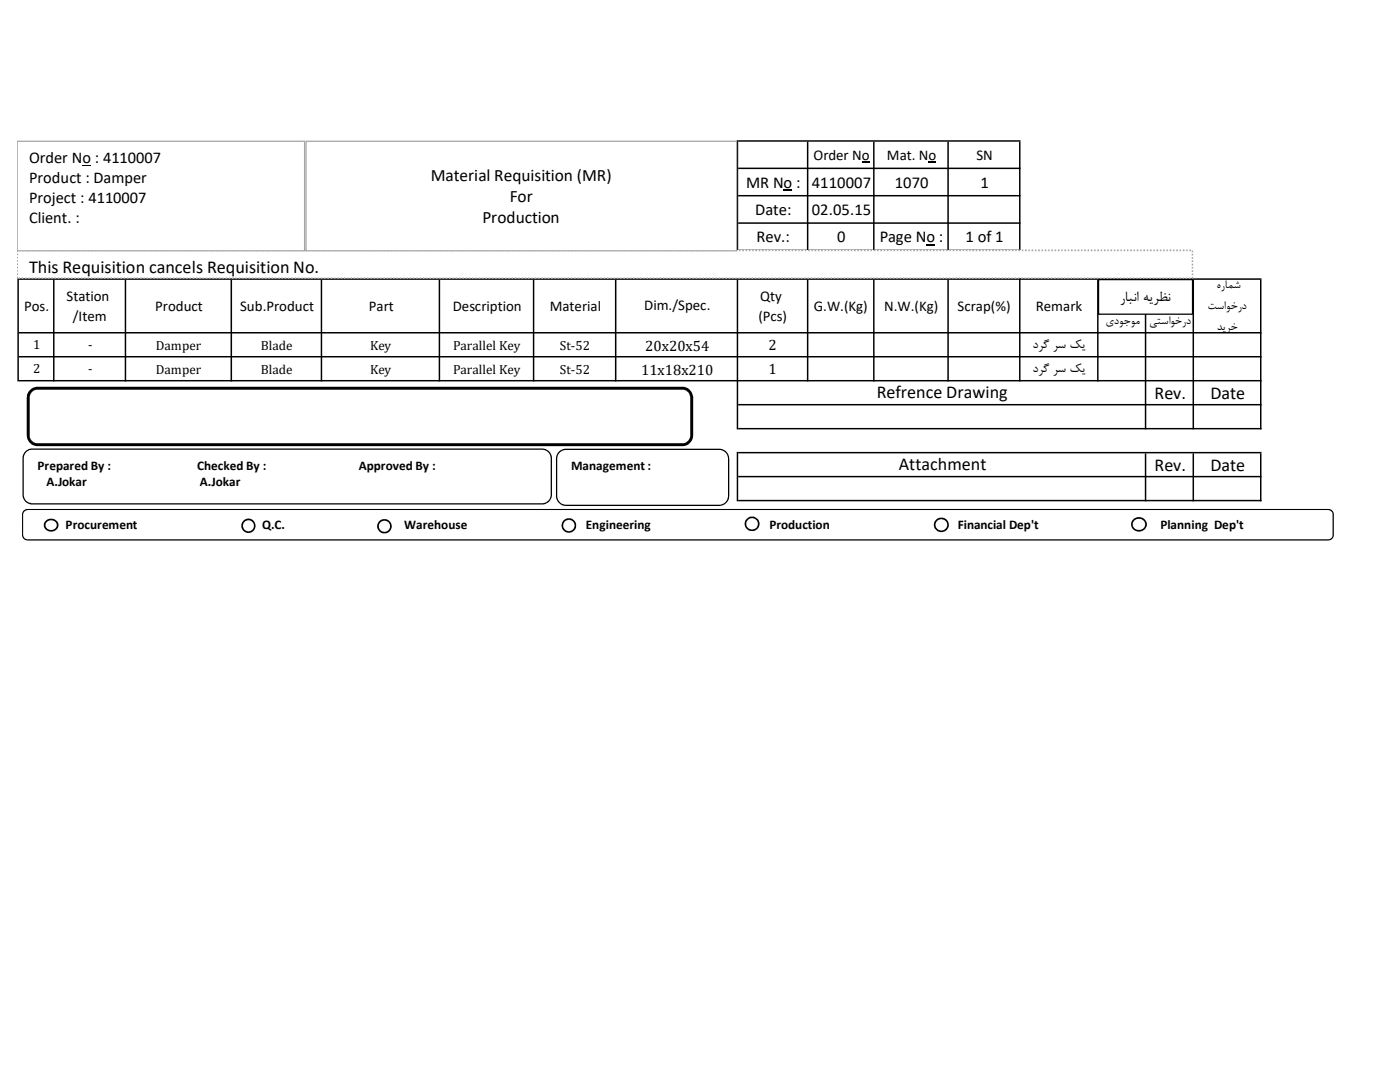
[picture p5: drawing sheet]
<svg xmlns="http://www.w3.org/2000/svg" width="279mm" height="216mm" viewBox="0 0 279 216" stroke-linecap="round" stroke-linejoin="round" font-family="sans-serif">
<path d="M156.4 37.8h1.7v.2h-1.7zM172 32.2h1.5v.2h-1.5zM185.3 32.2h1.6v.2h-1.6zM184.9 48.7h1.7v.2h-1.7z" fill="#000"/>
<g fill="#000">
<path d="M147 28h.3v22.1h-.3zM161 28.3h.3v21.8h-.3zM174.2 28.3h.3v21.8h-.3zM189.1 28.3h.3v21.8h-.3zM147 55.8h.3v29.9h-.3zM228.5 55.8h.3v29.9h-.3zM238 55.8h.3v29.9h-.3zM251.5 55.8h.3v29.9h-.3zM147 90.2h.3v9.8h-.3zM161 55.8h.3v20.3h-.3zM174.2 55.8h.3v20.3h-.3zM189.1 55.8h.3v20.3h-.3zM203.4 28.3h.3v47.8h-.3zM3.5 55.5h.3v20.6h-.3zM10.6 55.8h.3v20.3h-.3zM24.9 55.8h.3v20.3h-.3zM46 55.8h.3v20.3h-.3zM64 55.8h.3v20.3h-.3zM87.5 55.8h.3v20.3h-.3zM106.3 55.8h.3v20.3h-.3zM122.7 55.8h.3v20.3h-.3zM218.9 55.8h.3v20.3h-.3zM228.5 90.5h.3v9.5h-.3zM238 90.5h.3v9.5h-.3zM251.5 90.5h.3v9.5h-.3z" fill-rule="evenodd"/>
<path d="M147.3 28h56.4v.3h-56.4zM147.3 33.4h56.4v.3h-56.4zM147.3 38.9h56.4v.3h-56.4zM147.3 44.4h56.4v.3h-56.4zM147.3 49.8h56.4v.3h-56.4zM3.8 55.5h248v.3h-248zM3.8 66.3h248v.2h-248zM3.8 71h248v.3h-248zM3.8 75.8h248v.3h-248zM147.3 80.6h104.5v.3h-104.5zM147.3 85.4h104.5v.3h-104.5zM147.3 90.2h104.5v.3h-104.5zM147.3 95h104.5v.2h-104.5zM147.3 99.7h104.5v.3h-104.5z" fill-rule="evenodd"/>
</g>
<path d="M3.4 50h234.6v5.5h-234.6z" fill="#fff"/>
<path d="M3.4 55.2h.2v.3h-.2zM3.4 54.5h.2v.4h-.2zM3.4 53.9h.2v.3h-.2zM3.4 53.2h.2v.4h-.2zM3.4 52.6h.2v.3h-.2zM3.4 51.9h.2v.3h-.2zM3.4 51.3h.2v.3h-.2zM3.4 50.6h.2v.3h-.2zM3.4 49.8v.3l.2-.1v.2h-.2zM3.8 49.8h.3v.3h-.3zM4.4 49.8h.3v.3h-.3zM5.1 49.8h.3v.3h-.3zM5.8 49.8h.3v.3h-.3zM6.4 49.8h.3v.3h-.3zM7.1 49.8h.3v.3h-.3zM7.7 49.8h.3v.3h-.3zM8.4 49.8h.3v.3h-.3zM9 49.8h.4v.3h-.4zM9.7 49.8h.3v.3h-.3zM10.3 49.8h.4v.3h-.4zM11 49.8h.3v.3h-.3zM11.6 49.8h.4v.3h-.4zM12.3 49.8h.3v.3h-.3zM13 49.8h.3v.3h-.3zM13.6 49.8h.3v.3h-.3zM14.3 49.8h.3v.3h-.3zM14.9 49.8h.3v.3h-.3zM15.6 49.8h.3v.3h-.3zM16.3 49.8h.3v.3h-.3zM16.9 49.8h.3v.3h-.3zM17.6 49.8h.3v.3h-.3zM18.2 49.8h.3v.3h-.3zM18.9 49.8h.3v.3h-.3zM19.5 49.8h.4v.3h-.4zM20.2 49.8h.3v.3h-.3zM20.8 49.8h.4v.3h-.4zM21.5 49.8h.3v.3h-.3zM22.1 49.8h.4v.3h-.4zM22.8 49.8h.3v.3h-.3zM23.5 49.8h.3v.3h-.3zM24.1 49.8h.3v.3h-.3zM24.8 49.8h.3v.3h-.3zM25.4 49.8h.3v.3h-.3zM26.1 49.8h.3v.3h-.3zM26.8 49.8h.3v.3h-.3zM27.4 49.8h.3v.3h-.3zM28.1 49.8h.3v.3h-.3zM28.7 49.8h.3v.3h-.3zM29.4 49.8h.3v.3h-.3zM30 49.8h.4v.3h-.4zM30.7 49.8h.3v.3h-.3zM31.3 49.8h.4v.3h-.4zM32 49.8h.3v.3h-.3zM32.6 49.8h.4v.3h-.4zM33.3 49.8h.3v.3h-.3zM34 49.8h.3v.3h-.3zM34.6 49.8h.3v.3h-.3zM35.3 49.8h.3v.3h-.3zM35.9 49.8h.3v.3h-.3zM36.6 49.8h.3v.3h-.3zM37.3 49.8h.2v.3h-.2zM37.9 49.8h.3v.3h-.3zM38.6 49.8h.3v.3h-.3zM39.2 49.8h.3v.3h-.3zM39.9 49.8h.3v.3h-.3zM40.5 49.8h.4v.3h-.4zM41.2 49.8h.3v.3h-.3zM41.8 49.8h.4v.3h-.4zM42.5 49.8h.3v.3h-.3zM43.1 49.8h.4v.3h-.4zM43.8 49.8h.3v.3h-.3zM44.4 49.8h.4v.3h-.4zM45.1 49.8h.3v.3h-.3zM45.8 49.8h.3v.3h-.3zM46.4 49.8h.3v.3h-.3zM47.1 49.8h.3v.3h-.3zM47.8 49.8h.2v.3h-.2zM48.4 49.8h.3v.3h-.3zM49.1 49.8h.3v.3h-.3zM49.7 49.8h.3v.3h-.3zM50.4 49.8h.3v.3h-.3zM51 49.8h.4v.3h-.4zM51.7 49.8h.3v.3h-.3zM52.3 49.8h.4v.3h-.4zM53 49.8h.3v.3h-.3zM53.6 49.8h.4v.3h-.4zM54.3 49.8h.3v.3h-.3zM54.9 49.8h.4v.3h-.4zM55.6 49.8h.3v.3h-.3zM56.3 49.8h.3v.3h-.3zM56.9 49.8h.3v.3h-.3zM57.6 49.8h.3v.3h-.3zM58.3 49.8h.2v.3h-.2zM58.9 49.8h.3v.3h-.3zM59.6 49.8h.3v.3h-.3zM60.2 49.8h.3v.3h-.3zM60.9 49.8h.3v.3h-.3zM61.5 49.8h.3v.3h-.3zM62.2 49.8h.3v.3h-.3zM62.8 49.8h.4v.3h-.4zM63.5 49.8h.3v.3h-.3zM64.1 49.8h.4v.3h-.4zM64.8 49.8h.3v.3h-.3zM65.4 49.8h.4v.3h-.4zM66.1 49.8h.3v.3h-.3zM66.8 49.8h.3v.3h-.3zM67.4 49.8h.3v.3h-.3zM68.1 49.8h.3v.3h-.3zM68.7 49.8h.3v.3h-.3zM69.4 49.8h.3v.3h-.3zM70.1 49.8h.3v.3h-.3zM70.7 49.8h.3v.3h-.3zM71.4 49.8h.3v.3h-.3zM72 49.8h.3v.3h-.3zM72.7 49.8h.3v.3h-.3zM73.3 49.8h.4v.3h-.4zM74 49.8h.3v.3h-.3zM74.6 49.8h.4v.3h-.4zM75.3 49.8h.3v.3h-.3zM75.9 49.8h.4v.3h-.4zM76.6 49.8h.3v.3h-.3zM77.3 49.8h.3v.3h-.3zM77.9 49.8h.3v.3h-.3zM78.6 49.8h.3v.3h-.3zM79.2 49.8h.3v.3h-.3zM79.9 49.8h.3v.3h-.3zM80.6 49.8h.3v.3h-.3zM81.2 49.8h.3v.3h-.3zM81.9 49.8h.3v.3h-.3zM82.5 49.8h.3v.3h-.3zM83.2 49.8h.3v.3h-.3zM83.8 49.8h.4v.3h-.4zM84.5 49.8h.3v.3h-.3zM85.1 49.8h.4v.3h-.4zM85.8 49.8h.3v.3h-.3zM86.4 49.8h.4v.3h-.4zM87.1 49.8h.3v.3h-.3zM87.8 49.8h.3v.3h-.3zM88.4 49.8h.3v.3h-.3zM89.1 49.8h.3v.3h-.3zM89.7 49.8h.3v.3h-.3zM90.4 49.8h.3v.3h-.3zM91.1 49.8h.3v.3h-.3zM91.7 49.8h.3v.3h-.3zM92.4 49.8h.3v.3h-.3zM93 49.8h.3v.3h-.3zM93.7 49.8h.3v.3h-.3zM94.3 49.8h.4v.3h-.4zM95 49.8h.3v.3h-.3zM95.6 49.8h.4v.3h-.4zM96.3 49.8h.3v.3h-.3zM96.9 49.8h.4v.3h-.4zM97.6 49.8h.3v.3h-.3zM98.3 49.8h.3v.3h-.3zM98.9 49.8h.3v.3h-.3zM99.6 49.8h.3v.3h-.3zM100.2 49.8h.3v.3h-.3zM100.9 49.8h.3v.3h-.3zM101.6 49.8h.3v.3h-.3zM102.2 49.8h.3v.3h-.3zM102.9 49.8h.3v.3h-.3zM103.5 49.8h.3v.3h-.3zM104.2 49.8h.3v.3h-.3zM104.8 49.8h.4v.3h-.4zM105.5 49.8h.3v.3h-.3zM106.1 49.8h.4v.3h-.4zM106.8 49.8h.3v.3h-.3zM107.4 49.8h.4v.3h-.4zM108.1 49.8h.3v.3h-.3zM108.8 49.8h.3v.3h-.3zM109.4 49.8h.3v.3h-.3zM110.1 49.8h.3v.3h-.3zM110.7 49.8h.3v.3h-.3zM111.4 49.8h.3v.3h-.3zM112.1 49.8h.3v.3h-.3zM112.7 49.8h.3v.3h-.3zM113.4 49.8h.3v.3h-.3zM114 49.8h.3v.3h-.3zM114.7 49.8h.3v.3h-.3zM115.3 49.8h.4v.3h-.4zM116 49.8h.3v.3h-.3zM116.6 49.8h.4v.3h-.4zM117.3 49.8h.3v.3h-.3zM117.9 49.8h.4v.3h-.4zM118.6 49.8h.3v.3h-.3zM119.3 49.8h.3v.3h-.3zM119.9 49.8h.3v.3h-.3zM120.6 49.8h.3v.3h-.3zM121.2 49.8h.3v.3h-.3zM121.9 49.8h.3v.3h-.3zM122.6 49.8h.3v.3h-.3zM123.2 49.8h.3v.3h-.3zM123.9 49.8h.3v.3h-.3zM124.5 49.8h.3v.3h-.3zM125.2 49.8h.3v.3h-.3zM125.8 49.8h.4v.3h-.4zM126.5 49.8h.3v.3h-.3zM127.1 49.8h.4v.3h-.4zM127.8 49.8h.3v.3h-.3zM128.4 49.8h.4v.3h-.4zM129.1 49.8h.3v.3h-.3zM129.8 49.8h.3v.3h-.3zM130.4 49.8h.3v.3h-.3zM131.1 49.8h.3v.3h-.3zM131.7 49.8h.3v.3h-.3zM132.4 49.8h.3v.3h-.3zM133.1 49.8h.2v.3h-.2zM133.7 49.8h.3v.3h-.3zM134.4 49.8h.3v.3h-.3zM135 49.8h.3v.3h-.3zM135.7 49.8h.3v.3h-.3zM136.3 49.8h.4v.3h-.4zM137 49.8h.3v.3h-.3zM137.6 49.8h.4v.3h-.4zM138.3 49.8h.3v.3h-.3zM138.9 49.8h.4v.3h-.4zM139.6 49.8h.3v.3h-.3zM140.3 49.8h.3v.3h-.3zM140.9 49.8h.3v.3h-.3zM141.6 49.8h.3v.3h-.3zM142.2 49.8h.3v.3h-.3zM142.9 49.8h.3v.3h-.3zM143.6 49.8h.2v.3h-.2zM144.2 49.8h.3v.3h-.3zM144.9 49.8h.3v.3h-.3zM145.5 49.8h.3v.3h-.3zM146.2 49.8h.3v.3h-.3zM146.8 49.8h.4v.3h-.4zM147.5 49.8h.3v.3h-.3zM148.1 49.8h.4v.3h-.4zM148.8 49.8h.3v.3h-.3zM149.4 49.8h.4v.3h-.4zM150.1 49.8h.3v.3h-.3zM150.7 49.8h.4v.3h-.4zM151.4 49.8h.3v.3h-.3zM152.1 49.8h.3v.3h-.3zM152.7 49.8h.3v.3h-.3zM153.4 49.8h.3v.3h-.3zM154.1 49.8h.2v.3h-.2zM154.7 49.8h.3v.3h-.3zM155.4 49.8h.3v.3h-.3zM156 49.8h.3v.3h-.3zM156.7 49.8h.3v.3h-.3zM157.3 49.8h.3v.3h-.3zM158 49.8h.3v.3h-.3zM158.6 49.8h.4v.3h-.4zM159.3 49.8h.3v.3h-.3zM159.9 49.8h.4v.3h-.4zM160.6 49.8h.3v.3h-.3zM161.2 49.8h.4v.3h-.4zM161.9 49.8h.3v.3h-.3zM162.6 49.8h.3v.3h-.3zM163.2 49.8h.3v.3h-.3zM163.9 49.8h.3v.3h-.3zM164.5 49.8h.3v.3h-.3zM165.2 49.8h.3v.3h-.3zM165.9 49.8h.3v.3h-.3zM166.5 49.8h.3v.3h-.3zM167.2 49.8h.3v.3h-.3zM167.8 49.8h.3v.3h-.3zM168.5 49.8h.3v.3h-.3zM169.1 49.8h.4v.3h-.4zM169.8 49.8h.3v.3h-.3zM170.4 49.8h.4v.3h-.4zM171.1 49.8h.3v.3h-.3zM171.7 49.8h.4v.3h-.4zM172.4 49.8h.3v.3h-.3zM173.1 49.8h.3v.3h-.3zM173.7 49.8h.3v.3h-.3zM174.4 49.8h.3v.3h-.3zM175 49.8h.3v.3h-.3zM175.7 49.8h.3v.3h-.3zM176.4 49.8h.3v.3h-.3zM177 49.8h.3v.3h-.3zM177.7 49.8h.3v.3h-.3zM178.3 49.8h.3v.3h-.3zM179 49.8h.3v.3h-.3zM179.6 49.8h.4v.3h-.4zM180.3 49.8h.3v.3h-.3zM180.9 49.8h.4v.3h-.4zM181.6 49.8h.3v.3h-.3zM182.2 49.8h.4v.3h-.4zM182.9 49.8h.3v.3h-.3zM183.6 49.8h.3v.3h-.3zM184.2 49.8h.3v.3h-.3zM184.9 49.8h.3v.3h-.3zM185.5 49.8h.3v.3h-.3zM186.2 49.8h.3v.3h-.3zM186.9 49.8h.3v.3h-.3zM187.5 49.8h.3v.3h-.3zM188.2 49.8h.3v.3h-.3zM188.8 49.8h.3v.3h-.3zM189.5 49.8h.3v.3h-.3zM190.1 49.8h.4v.3h-.4zM190.8 49.8h.3v.3h-.3zM191.4 49.8h.4v.3h-.4zM192.1 49.8h.3v.3h-.3zM192.7 49.8h.4v.3h-.4zM193.4 49.8h.3v.3h-.3zM194.1 49.8h.3v.3h-.3zM194.7 49.8h.3v.3h-.3zM195.4 49.8h.3v.3h-.3zM196 49.8h.3v.3h-.3zM196.7 49.8h.3v.3h-.3zM197.4 49.8h.3v.3h-.3zM198 49.8h.3v.3h-.3zM198.7 49.8h.3v.3h-.3zM199.3 49.8h.3v.3h-.3zM200 49.8h.3v.3h-.3zM200.6 49.8h.4v.3h-.4zM201.3 49.8h.3v.3h-.3zM201.9 49.8h.4v.3h-.4zM202.6 49.8h.3v.3h-.3zM203.2 49.8h.4v.3h-.4zM203.9 49.8h.3v.3h-.3zM204.6 49.8h.3v.3h-.3zM205.2 49.8h.3v.3h-.3zM205.9 49.8h.3v.3h-.3zM206.5 49.8h.3v.3h-.3zM207.2 49.8h.3v.3h-.3zM207.9 49.8h.3v.3h-.3zM208.5 49.8h.3v.3h-.3zM209.2 49.8h.3v.3h-.3zM209.8 49.8h.3v.3h-.3zM210.5 49.8h.3v.3h-.3zM211.1 49.8h.4v.3h-.4zM211.8 49.8h.3v.3h-.3zM212.4 49.8h.4v.3h-.4zM213.1 49.8h.3v.3h-.3zM213.7 49.8h.4v.3h-.4zM214.4 49.8h.3v.3h-.3zM215.1 49.8h.3v.3h-.3zM215.7 49.8h.3v.3h-.3zM216.4 49.8h.3v.3h-.3zM217 49.8h.3v.3h-.3zM217.7 49.8h.3v.3h-.3zM218.4 49.8h.3v.3h-.3zM219 49.8h.3v.3h-.3zM219.7 49.8h.3v.3h-.3zM220.3 49.8h.3v.3h-.3zM221 49.8h.3v.3h-.3zM221.6 49.8h.4v.3h-.4zM222.3 49.8h.3v.3h-.3zM222.9 49.8h.4v.3h-.4zM223.6 49.8h.3v.3h-.3zM224.2 49.8h.4v.3h-.4zM224.9 49.8h.3v.3h-.3zM225.6 49.8h.3v.3h-.3zM226.2 49.8h.3v.3h-.3zM226.9 49.8h.3v.3h-.3zM227.5 49.8h.3v.3h-.3zM228.2 49.8h.3v.3h-.3zM228.9 49.8h.3v.3h-.3zM229.5 49.8h.3v.3h-.3zM230.2 49.8h.3v.3h-.3zM230.8 49.8h.3v.3h-.3zM231.5 49.8h.3v.3h-.3zM232.1 49.8h.4v.3h-.4zM232.8 49.8h.3v.3h-.3zM233.4 49.8h.4v.3h-.4zM234.1 49.8h.3v.3h-.3zM234.7 49.8h.4v.3h-.4zM235.4 49.8h.3v.3h-.3zM236.1 49.8h.3v.3h-.3zM236.7 49.8h.3v.3h-.3zM237.4 49.8h.3v.3h-.3zM237.8 50h.3v.3h-.3zM237.8 50.6h.3v.4h-.3zM237.8 51.3h.3v.3h-.3zM237.8 51.9h.3v.4h-.3zM237.8 52.6h.3v.4h-.3zM237.8 53.3h.3v.3h-.3zM237.8 53.9h.3v.4h-.3zM237.8 54.6h.3v.3h-.3zM237.8 55.2h.3v.4l-.2 .1zM237.3 55.4h.3v.3h-.3zM236.6 55.4h.3v.3h-.3zM236 55.4h.3v.3h-.3zM235.3 55.4h.3v.3h-.3zM234.7 55.4h.2v.3h-.2zM234 55.4h.3v.3h-.3zM233.3 55.4h.3v.3h-.3zM232.7 55.4h.3v.3h-.3zM232 55.4h.3v.3h-.3zM231.4 55.4h.3v.3h-.3zM230.7 55.4h.3v.3h-.3zM230 55.4h.4v.3h-.4zM229.4 55.4h.3v.3h-.3zM228.7 55.4h.4v.3h-.4zM228.1 55.4h.3v.3h-.3zM227.4 55.4h.4v.3h-.4zM226.8 55.4h.3v.3h-.3zM226.1 55.4h.3v.3h-.3zM225.5 55.4h.3v.3h-.3zM224.8 55.4h.3v.3h-.3zM224.2 55.4h.3v.3h-.3zM223.5 55.4h.3v.3h-.3zM222.8 55.4h.3v.3h-.3zM222.2 55.4h.3v.3h-.3zM221.5 55.4h.3v.3h-.3zM220.9 55.4h.3v.3h-.3zM220.2 55.4h.3v.3h-.3zM219.5 55.4h.4v.3h-.4zM218.9 55.4h.3v.3h-.3zM218.2 55.4h.4v.3h-.4zM217.6 55.4h.3v.3h-.3zM216.9 55.4h.4v.3h-.4zM216.3 55.4h.3v.3h-.3zM215.6 55.4h.3v.3h-.3zM215 55.4h.3v.3h-.3zM214.3 55.4h.3v.3h-.3zM213.7 55.4h.3v.3h-.3zM213 55.4h.3v.3h-.3zM212.3 55.4h.3v.3h-.3zM211.7 55.4h.3v.3h-.3zM211 55.4h.3v.3h-.3zM210.4 55.4h.3v.3h-.3zM209.7 55.4h.3v.3h-.3zM209 55.4h.4v.3h-.4zM208.4 55.4h.3v.3h-.3zM207.7 55.4h.4v.3h-.4zM207.1 55.4h.3v.3h-.3zM206.4 55.4h.4v.3h-.4zM205.8 55.4h.3v.3h-.3zM205.1 55.4h.3v.3h-.3zM204.5 55.4h.3v.3h-.3zM203.8 55.4h.3v.3h-.3zM203.2 55.4h.3v.3h-.3zM202.5 55.4h.3v.3h-.3zM201.8 55.4h.3v.3h-.3zM201.2 55.4h.3v.3h-.3zM200.5 55.4h.3v.3h-.3zM199.9 55.4h.3v.3h-.3zM199.2 55.4h.3v.3h-.3zM198.5 55.4h.4v.3h-.4zM197.9 55.4h.3v.3h-.3zM197.2 55.4h.4v.3h-.4zM196.6 55.4h.3v.3h-.3zM195.9 55.4h.4v.3h-.4zM195.3 55.4h.3v.3h-.3zM194.6 55.4h.3v.3h-.3zM194 55.4h.3v.3h-.3zM193.3 55.4h.3v.3h-.3zM192.7 55.4h.3v.3h-.3zM192 55.4h.3v.3h-.3zM191.3 55.4h.3v.3h-.3zM190.7 55.4h.3v.3h-.3zM190 55.4h.3v.3h-.3zM189.4 55.4h.3v.3h-.3zM188.7 55.4h.3v.3h-.3zM188 55.4h.4v.3h-.4zM187.4 55.4h.3v.3h-.3zM186.7 55.4h.4v.3h-.4zM186.1 55.4h.3v.3h-.3zM185.4 55.4h.4v.3h-.4zM184.8 55.4h.3v.3h-.3zM184.1 55.4h.3v.3h-.3zM183.5 55.4h.3v.3h-.3zM182.8 55.4h.3v.3h-.3zM182.2 55.4h.3v.3h-.3zM181.5 55.4h.3v.3h-.3zM180.8 55.4h.3v.3h-.3zM180.2 55.4h.3v.3h-.3zM179.5 55.4h.3v.3h-.3zM178.9 55.4h.3v.3h-.3zM178.2 55.4h.3v.3h-.3zM177.5 55.4h.4v.3h-.4zM176.9 55.4h.3v.3h-.3zM176.2 55.4h.4v.3h-.4zM175.6 55.4h.3v.3h-.3zM174.9 55.4h.4v.3h-.4zM174.3 55.4h.3v.3h-.3zM173.6 55.4h.3v.3h-.3zM173 55.4h.3v.3h-.3zM172.3 55.4h.3v.3h-.3zM171.7 55.4h.3v.3h-.3zM171 55.4h.3v.3h-.3zM170.3 55.4h.3v.3h-.3zM169.7 55.4h.3v.3h-.3zM169 55.4h.3v.3h-.3zM168.4 55.4h.3v.3h-.3zM167.7 55.4h.3v.3h-.3zM167 55.4h.4v.3h-.4zM166.4 55.4h.3v.3h-.3zM165.7 55.4h.4v.3h-.4zM165.1 55.4h.3v.3h-.3zM164.4 55.4h.4v.3h-.4zM163.8 55.4h.3v.3h-.3zM163.1 55.4h.3v.3h-.3zM162.5 55.4h.3v.3h-.3zM161.8 55.4h.3v.3h-.3zM161.2 55.4h.3v.3h-.3zM160.5 55.4h.3v.3h-.3zM159.9 55.4h.2v.3h-.2zM159.2 55.4h.3v.3h-.3zM158.5 55.4h.3v.3h-.3zM157.9 55.4h.3v.3h-.3zM157.2 55.4h.3v.3h-.3zM156.5 55.4h.4v.3h-.4zM155.9 55.4h.3v.3h-.3zM155.2 55.4h.4v.3h-.4zM154.6 55.4h.3v.3h-.3zM153.9 55.4h.4v.3h-.4zM153.3 55.4h.3v.3h-.3zM152.6 55.4h.4v.3h-.4zM152 55.4h.3v.3h-.3zM151.3 55.4h.3v.3h-.3zM150.7 55.4h.3v.3h-.3zM150 55.4h.3v.3h-.3zM149.4 55.4h.2v.3h-.2zM148.7 55.4h.3v.3h-.3zM148 55.4h.3v.3h-.3zM147.4 55.4h.3v.3h-.3zM146.7 55.4h.3v.3h-.3zM146 55.4h.4v.3h-.4zM145.4 55.4h.3v.3h-.3zM144.7 55.4h.4v.3h-.4zM144.1 55.4h.3v.3h-.3zM143.4 55.4h.4v.3h-.4zM142.8 55.4h.3v.3h-.3zM142.1 55.4h.4v.3h-.4zM141.5 55.4h.3v.3h-.3zM140.8 55.4h.3v.3h-.3zM140.2 55.4h.3v.3h-.3zM139.5 55.4h.3v.3h-.3zM138.9 55.4h.2v.3h-.2zM138.2 55.4h.3v.3h-.3zM137.5 55.4h.3v.3h-.3zM136.9 55.4h.3v.3h-.3zM136.2 55.4h.3v.3h-.3zM135.6 55.4h.3v.3h-.3zM134.9 55.4h.3v.3h-.3zM134.2 55.4h.4v.3h-.4zM133.6 55.4h.3v.3h-.3zM132.9 55.4h.4v.3h-.4zM132.3 55.4h.3v.3h-.3zM131.6 55.4h.4v.3h-.4zM131 55.4h.3v.3h-.3zM130.3 55.4h.3v.3h-.3zM129.7 55.4h.3v.3h-.3zM129 55.4h.3v.3h-.3zM128.4 55.4h.3v.3h-.3zM127.7 55.4h.3v.3h-.3zM127 55.4h.3v.3h-.3zM126.4 55.4h.3v.3h-.3zM125.7 55.4h.3v.3h-.3zM125.1 55.4h.3v.3h-.3zM124.4 55.4h.3v.3h-.3zM123.7 55.4h.4v.3h-.4zM123.1 55.4h.3v.3h-.3zM122.4 55.4h.4v.3h-.4zM121.8 55.4h.3v.3h-.3zM121.1 55.4h.4v.3h-.4zM120.5 55.4h.3v.3h-.3zM119.8 55.4h.3v.3h-.3zM119.2 55.4h.3v.3h-.3zM118.5 55.4h.3v.3h-.3zM117.9 55.4h.3v.3h-.3zM117.2 55.4h.3v.3h-.3zM116.5 55.4h.3v.3h-.3zM115.9 55.4h.3v.3h-.3zM115.2 55.4h.3v.3h-.3zM114.6 55.4h.3v.3h-.3zM113.9 55.4h.3v.3h-.3zM113.2 55.4h.4v.3h-.4zM112.6 55.4h.3v.3h-.3zM111.9 55.4h.4v.3h-.4zM111.3 55.4h.3v.3h-.3zM110.6 55.4h.4v.3h-.4zM110 55.4h.3v.3h-.3zM109.3 55.4h.3v.3h-.3zM108.7 55.4h.3v.3h-.3zM108 55.4h.3v.3h-.3zM107.4 55.4h.3v.3h-.3zM106.7 55.4h.3v.3h-.3zM106 55.4h.3v.3h-.3zM105.4 55.4h.3v.3h-.3zM104.7 55.4h.3v.3h-.3zM104.1 55.4h.3v.3h-.3zM103.4 55.4h.3v.3h-.3zM102.7 55.4h.4v.3h-.4zM102.1 55.4h.3v.3h-.3zM101.4 55.4h.4v.3h-.4zM100.8 55.4h.3v.3h-.3zM100.1 55.4h.4v.3h-.4zM99.5 55.4h.3v.3h-.3zM98.8 55.4h.3v.3h-.3zM98.2 55.4h.3v.3h-.3zM97.5 55.4h.3v.3h-.3zM96.9 55.4h.3v.3h-.3zM96.2 55.4h.3v.3h-.3zM95.5 55.4h.3v.3h-.3zM94.9 55.4h.3v.3h-.3zM94.2 55.4h.3v.3h-.3zM93.6 55.4h.3v.3h-.3zM92.9 55.4h.3v.3h-.3zM92.2 55.4h.4v.3h-.4zM91.6 55.4h.3v.3h-.3zM90.9 55.4h.4v.3h-.4zM90.3 55.4h.3v.3h-.3zM89.6 55.4h.4v.3h-.4zM89 55.4h.3v.3h-.3zM88.3 55.4h.3v.3h-.3zM87.7 55.4h.3v.3h-.3zM87 55.4h.3v.3h-.3zM86.4 55.4h.3v.3h-.3zM85.7 55.4h.3v.3h-.3zM85 55.4h.3v.3h-.3zM84.4 55.4h.3v.3h-.3zM83.7 55.4h.3v.3h-.3zM83.1 55.4h.3v.3h-.3zM82.4 55.4h.3v.3h-.3zM81.7 55.4h.4v.3h-.4zM81.1 55.4h.3v.3h-.3zM80.4 55.4h.4v.3h-.4zM79.8 55.4h.3v.3h-.3zM79.1 55.4h.4v.3h-.4zM78.5 55.4h.3v.3h-.3zM77.8 55.4h.3v.3h-.3zM77.2 55.4h.3v.3h-.3zM76.5 55.4h.3v.3h-.3zM75.9 55.4h.3v.3h-.3zM75.2 55.4h.3v.3h-.3zM74.5 55.4h.3v.3h-.3zM73.9 55.4h.3v.3h-.3zM73.2 55.4h.3v.3h-.3zM72.6 55.4h.3v.3h-.3zM71.9 55.4h.3v.3h-.3zM71.2 55.4h.4v.3h-.4zM70.6 55.4h.3v.3h-.3zM69.9 55.4h.4v.3h-.4zM69.3 55.4h.3v.3h-.3zM68.6 55.4h.4v.3h-.4zM68 55.4h.3v.3h-.3zM67.3 55.4h.3v.3h-.3zM66.7 55.4h.3v.3h-.3zM66 55.4h.3v.3h-.3zM65.4 55.4h.3v.3h-.3zM64.7 55.4h.3v.3h-.3zM64.1 55.4h.2v.3h-.2zM63.4 55.4h.3v.3h-.3zM62.7 55.4h.3v.3h-.3zM62.1 55.4h.3v.3h-.3zM61.4 55.4h.3v.3h-.3zM60.7 55.4h.4v.3h-.4zM60.1 55.4h.3v.3h-.3zM59.4 55.4h.4v.3h-.4zM58.8 55.4h.3v.3h-.3zM58.1 55.4h.4v.3h-.4zM57.5 55.4h.3v.3h-.3zM56.8 55.4h.3v.3h-.3zM56.2 55.4h.3v.3h-.3zM55.5 55.4h.3v.3h-.3zM54.9 55.4h.3v.3h-.3zM54.2 55.4h.3v.3h-.3zM53.6 55.4h.2v.3h-.2zM52.9 55.4h.3v.3h-.3zM52.2 55.4h.3v.3h-.3zM51.6 55.4h.3v.3h-.3zM50.9 55.4h.3v.3h-.3zM50.2 55.4h.4v.3h-.4zM49.6 55.4h.3v.3h-.3zM48.9 55.4h.4v.3h-.4zM48.3 55.4h.3v.3h-.3zM47.6 55.4h.4v.3h-.4zM47 55.4h.3v.3h-.3zM46.3 55.4h.4v.3h-.4zM45.7 55.4h.3v.3h-.3zM45 55.4h.3v.3h-.3zM44.4 55.4h.3v.3h-.3zM43.7 55.4h.3v.3h-.3zM43.1 55.4h.2v.3h-.2zM42.4 55.4h.3v.3h-.3zM41.7 55.4h.3v.3h-.3zM41.1 55.4h.3v.3h-.3zM40.4 55.4h.3v.3h-.3zM39.8 55.4h.3v.3h-.3zM39.1 55.4h.3v.3h-.3zM38.4 55.4h.4v.3h-.4zM37.8 55.4h.3v.3h-.3zM37.1 55.4h.4v.3h-.4zM36.5 55.4h.3v.3h-.3zM35.8 55.4h.4v.3h-.4zM35.2 55.4h.3v.3h-.3zM34.5 55.4h.3v.3h-.3zM33.9 55.4h.3v.3h-.3zM33.2 55.4h.3v.3h-.3zM32.6 55.4h.3v.3h-.3zM31.9 55.4h.3v.3h-.3zM31.2 55.4h.3v.3h-.3zM30.6 55.4h.3v.3h-.3zM29.9 55.4h.3v.3h-.3zM29.3 55.4h.3v.3h-.3zM28.6 55.4h.3v.3h-.3zM27.9 55.4h.4v.3h-.4zM27.3 55.4h.3v.3h-.3zM26.6 55.4h.4v.3h-.4zM26 55.4h.3v.3h-.3zM25.3 55.4h.4v.3h-.4zM24.7 55.4h.3v.3h-.3zM24 55.4h.3v.3h-.3zM23.4 55.4h.3v.3h-.3zM22.7 55.4h.3v.3h-.3zM22.1 55.4h.3v.3h-.3zM21.4 55.4h.3v.3h-.3zM20.7 55.4h.3v.3h-.3zM20.1 55.4h.3v.3h-.3zM19.4 55.4h.3v.3h-.3zM18.8 55.4h.3v.3h-.3zM18.1 55.4h.3v.3h-.3zM17.4 55.4h.4v.3h-.4zM16.8 55.4h.3v.3h-.3zM16.1 55.4h.4v.3h-.4zM15.5 55.4h.3v.3h-.3zM14.8 55.4h.4v.3h-.4zM14.2 55.4h.3v.3h-.3zM13.5 55.4h.3v.3h-.3zM12.9 55.4h.3v.3h-.3zM12.2 55.4h.3v.3h-.3zM11.6 55.4h.3v.3h-.3zM10.9 55.4h.3v.3h-.3zM10.2 55.4h.3v.3h-.3zM9.6 55.4h.3v.3h-.3zM8.9 55.4h.3v.3h-.3zM8.3 55.4h.3v.3h-.3zM7.6 55.4h.3v.3h-.3zM6.9 55.4h.4v.3h-.4zM6.3 55.4h.3v.3h-.3zM5.6 55.4h.4v.3h-.4zM5 55.4h.3v.3h-.3zM4.3 55.4h.4v.3h-.4zM3.7 55.4h.3v.3h-.3z" fill="#a6a6a6"/>
<path d="M3.4 28.2h57.4v21.8h-57.4z" fill="#fff"/>
<path d="M3.4 28.1h57.5v22l-57.5 .1zM3.4 28.3l.2-.1v21.8l-.2-.1h57.4l-.1 .1v-21.8l.1 .1z" fill="#a6a6a6"/>
<path d="M16.5 32.9h1.7v.1h-1.7z" fill="#000"/>
<path d="M61.1 28.2h85.9v21.8h-85.9z" fill="#fff"/>
<path d="M61 28.1h86l.1 .1v21.8l-.1 .2h-85.9l-.1-.2zM61.1 28.3l.1-.1v21.8l-.1-.1h85.9l-.1 .1v-21.8l.1 .1z" fill="#a6a6a6"/>
<path d="M219.2 55.8h18.8v6.9h-18.8z" fill="#fff"/>
<path d="M219.1 55.7h19v7l-.1 .1h-18.8l-.1-.1zM219.2 55.9l.2-.1v6.9l-.2-.1h18.8l-.1 .1v-6.9l.1 .1z" fill="#000"/>
<path d="M5.1 90.1l.8-.4 .5-.1h101.8a1.81 1.81 0 0 1 1.8 1.8v7.3a1.81 1.81 0 0 1-1.8 1.8h-101.8a1.81 1.81 0 0 1-1.8-1.8v-7.3l.1-.4z" fill-rule="evenodd" fill="#fff"/>
<path d="M5 90h.1a1.66 1.66 0 0 1 1.3-.5h101.8a1.94 1.94 0 0 1 2 1.9v7.3a1.98 1.98 0 0 1-2 2h-101.8a1.94 1.94 0 0 1-1.9-2v-7.3a1.79 1.79 0 0 1 .5-1.4zM5.2 90.3l-.5 1v7.6l.5 1 .6 .4 .5 .1h102.1l1-.5 .4-.5 .1-.5v-7.6l-.1-.5-.4-.6-1-.5h-102.1l-.4 .1z" fill="#000"/>
<path d="M111.6 90.2l.9-.5h.4h30.7a1.88 1.88 0 0 1 1.8 1.8v7.5a1.88 1.88 0 0 1-1.8 1.8h-30.7a1.88 1.88 0 0 1-1.8-1.8v-7.5l.1-.5z" fill-rule="evenodd" fill="#fff"/>
<path d="M111.5 90.1l1.2-.6h30.9a2.03 2.03 0 0 1 1.9 2v7.5a2.02 2.02 0 0 1-1.9 2h-30.7a2.02 2.02 0 0 1-1.9-2v-7.7l.1-.6zM111.7 90.3l-.4 .5-.1 .6v7.7l.1 .6 .4 .5 .6 .4 .5 .1h30.9l.5-.1 .8-.7 .3-.8v-7.6a1.67 1.67 0 0 0-1.1-1.6l-.5-.1h-30.9l-.5 .1z" fill="#000"/>
<path d="M4.8 101.9l.7-.3h259.5a1 1 0 0 1 1.1 1.1v4a1 1 0 0 1-1.1 1h-259.5a1 1 0 0 1-1-1v-4z" fill-rule="evenodd" fill="#fff"/>
<path d="M4.7 101.9l.6-.3h260l.6 .3 .3 .5v4.6a1.12 1.12 0 0 1-1.1 .9h-259.6a1.09 1.09 0 0 1-1.1-1.2v-4.3zM4.9 102l-.3 .7v4l.3 .7 .4 .2h260l.4-.2 .2-.5v-4.4l-.2-.5-.7-.2h-259.5z" fill="#000"/>
<path d="M9.1 104.1a1.26 1.26 0 0 1 1.8-.3 1.26 1.26 0 0 1 .4 1.7 1.26 1.26 0 0 1-1.7 .3 1.26 1.26 0 0 1-.5-1.7z" fill-rule="evenodd" fill="#fff"/>
<path d="M9 104.1a1.62 1.62 0 0 1 2-.4l.6 .6v.8a1.52 1.52 0 0 1-1.4 1 1.52 1.52 0 0 1-1.4-1v-.6zM9.4 104.1l-.3 .3v.4v.4l.4 .4 1 .1 .4-.1 .4-.4v-.8l-.5-.4-.6-.2z" fill="#000"/>
<circle cx="49.6" cy="104.9" r="1.26" fill="#fff"/>
<path d="M48.2 104.9a1.44 1.44 0 0 1 2.8 0 1.44 1.44 0 0 1-2.8 0zM48.5 104.9a1.11 1.11 0 0 0 2.2 0 1.11 1.11 0 0 0-2.2 0z" fill="#000"/>
<circle cx="76.7" cy="105" r="1.29" fill="#fff"/>
<path d="M75.3 105a1.46 1.46 0 0 1 2.9 0 1.46 1.46 0 0 1-2.9 0zM75.6 105a1.15 1.15 0 0 0 2.3 0 1.15 1.15 0 0 0-2.3 0z" fill="#000"/>
<path d="M226.2 103.9a1.34 1.34 0 0 1 2.2-.2 1.34 1.34 0 0 1-.7 2.2 1.32 1.32 0 0 1-1.5-.4 1.32 1.32 0 0 1 0-1.6z" fill-rule="evenodd" fill="#fff"/>
<path d="M226.2 103.6l.2-.2a1.62 1.62 0 0 1 2.3 .7l.2 .2a1.5 1.5 0 0 1-1.6 1.8 1.47 1.47 0 0 1-1.4-.7 1.47 1.47 0 0 1 .1-1.6zM226.2 104l-.1 .9 .5 .7 .9 .1 .8-.4 .2-.9-.5-.7-.7-.2-.5 .1z" fill="#000"/>
<circle cx="113.5" cy="104.8" r="1.3" fill="#fff"/>
<path d="M112.1 104.8a1.46 1.46 0 0 1 2.9 0 1.46 1.46 0 0 1-2.9 0zM112.4 104.9a1.15 1.15 0 0 0 2.3 0 1.15 1.15 0 0 0-2.3 0z" fill="#000"/>
<circle cx="187.8" cy="104.7" r="1.32" fill="#fff"/>
<path d="M186.4 104.7a1.49 1.49 0 0 1 2.9 0 1.49 1.49 0 0 1-2.9 0zM186.7 104.7a1.16 1.16 0 0 0 2.3 0 1.16 1.16 0 0 0-2.3 0z" fill="#000"/>
<circle cx="150.1" cy="104.5" r="1.31" fill="#fff"/>
<path d="M148.6 104.5a1.47 1.47 0 0 1 2.9 0 1.47 1.47 0 0 1-2.9 0zM148.9 104.6a1.2 1.2 0 0 0 2.4 0 1.2 1.2 0 0 0-2.4 0z" fill="#000"/>
<path d="M6.2 78l.8-.5h.5h128.6a1.89 1.89 0 0 1 1.9 1.8v7.6a1.89 1.89 0 0 1-1.9 1.8h-128.6a1.88 1.88 0 0 1-1.9-1.8v-7.6l.1-.5z" fill-rule="evenodd" fill="#fff"/>
<path d="M6 77.8l.6-.5 .7-.1h128.8a2.21 2.21 0 0 1 2.2 2.1v7.6a2.21 2.21 0 0 1-2.1 2.1h-128.7a2.18 2.18 0 0 1-2.2-2.1l.1-7.8a1.69 1.69 0 0 1 .6-1.2zM6.4 78.2l-.5 1v8l.4 .8 .9 .4h129.3l.8-.4 .5-1v-7.8l-.5-1-.8-.4h-129.3z" fill="#000"/>
<g font-size="3.6">
<text x="5.8" y="54.5">This Requisition cancels Requisition No.</text>
<text x="175" y="79.4">Refrence Drawing</text>
<text x="230.4" y="79.5">Rev.</text>
<text x="241.6" y="79.5">Date</text>
<text x="179.4" y="93.7">Attachment</text>
<text x="230.4" y="93.9">Rev.</text>
<text x="241.6" y="93.9">Date</text>
</g>
<g font-size="3.5">
<text x="86" y="36.1">Material Requisition (MR)</text>
<text x="101.7" y="40.3">For</text>
<text x="96.3" y="44.5">Production</text>
</g>
<g font-size="3.3">
<text x="5.8" y="32.5">Order No : 4110007</text>
<text x="5.8" y="36.5">Product : Damper</text>
<text x="5.8" y="40.5">Project : 4110007</text>
<text x="148.9" y="37.4">MR No : 4110007</text>
<text x="178.6" y="37.4">1070</text>
<text x="195.7" y="37.4">1</text>
<text x="5.8" y="44.5">Client. :</text>
<text x="150.7" y="42.9">Date:</text>
<text x="162" y="42.9">02.05.15</text>
<text x="151" y="48.3">Rev.:</text>
<text x="167.1" y="48.3">0</text>
<text x="175.6" y="48.3">Page No :</text>
<text x="192.7" y="48.3">1 of 1</text>
<text x="223.5" y="60">رابان ه</text>
<text x="229.4" y="60">يرظن</text>
</g>
<g font-size="3">
<text x="162.3" y="31.8">Order No</text>
<text x="177" y="31.8">Mat. No</text>
<text x="194.9" y="31.8">SN</text>
<text x="4.8" y="62">Pos.</text>
<text x="13.3" y="60.1">Station</text>
<text x="14.6" y="64">/Item</text>
<text x="31" y="62">Product</text>
<text x="47.9" y="62">Sub.Product</text>
<text x="73.6" y="62">Part</text>
<text x="90.3" y="62">Description</text>
<text x="109.7" y="62">Material</text>
<text x="128.6" y="61.8">Dim./Spec.</text>
<text x="151.3" y="64">(Pcs)</text>
<text x="151.7" y="60.1">Qty</text>
<text x="162.4" y="62">G.W.(Kg)</text>
<text x="176.5" y="62">N.W.(Kg)</text>
<text x="191.1" y="62">Scrap(%)</text>
<text x="206.7" y="62">Remark</text>
<text x="128.8" y="70">20x20x54</text>
<text x="153.4" y="69.8">2</text>
<text x="206" y="69.5">درگ رس كي</text>
<text x="127.9" y="74.8">11x18x210</text>
<text x="153.4" y="74.6">1</text>
<text x="206" y="74.3">درگ رس كي</text>
</g>
<g font-size="2.6">
<text x="242.8" y="57.4">هرامش</text>
<text x="220.6" y="64.6">يدوجوم</text>
<text x="229.4" y="64.6">يتساوخرد</text>
<text x="241" y="61.7">تساوخرد</text>
<text x="242.8" y="65.9">ديرخ</text>
<text x="6.6" y="69.7">1</text>
<text x="17.6" y="69.7">-</text>
<text x="31.1" y="69.8">Damper</text>
<text x="52" y="69.8">Blade</text>
<text x="73.9" y="69.8">Key</text>
<text x="90.4" y="69.8">Parallel Key</text>
<text x="111.7" y="69.8">St-52</text>
<text x="6.6" y="74.5">2</text>
<text x="17.6" y="74.5">-</text>
<text x="31.1" y="74.5">Damper</text>
<text x="52" y="74.5">Blade</text>
<text x="73.9" y="74.5">Key</text>
<text x="90.4" y="74.5">Parallel Key</text>
<text x="111.7" y="74.5">St-52</text>
<text x="7.5" y="93.8">Prepared By :</text>
<text x="39.3" y="93.8">Checked By :</text>
<text x="71.6" y="93.8">Approved By :</text>
<text x="114" y="93.9">Management :</text>
<text x="9.3" y="97">A.Jokar</text>
<text x="39.9" y="97">A.Jokar</text>
<text x="13.1" y="105.6">Procurement</text>
<text x="52.3" y="105.6">Q.C.</text>
<text x="80.6" y="105.6">Warehouse</text>
<text x="116.9" y="105.6">Engineering</text>
<text x="153.5" y="105.6">Production</text>
<text x="191.1" y="105.6">Financial Dep't</text>
<text x="231.6" y="105.6">Planning Dep't</text>
</g>
</svg>
